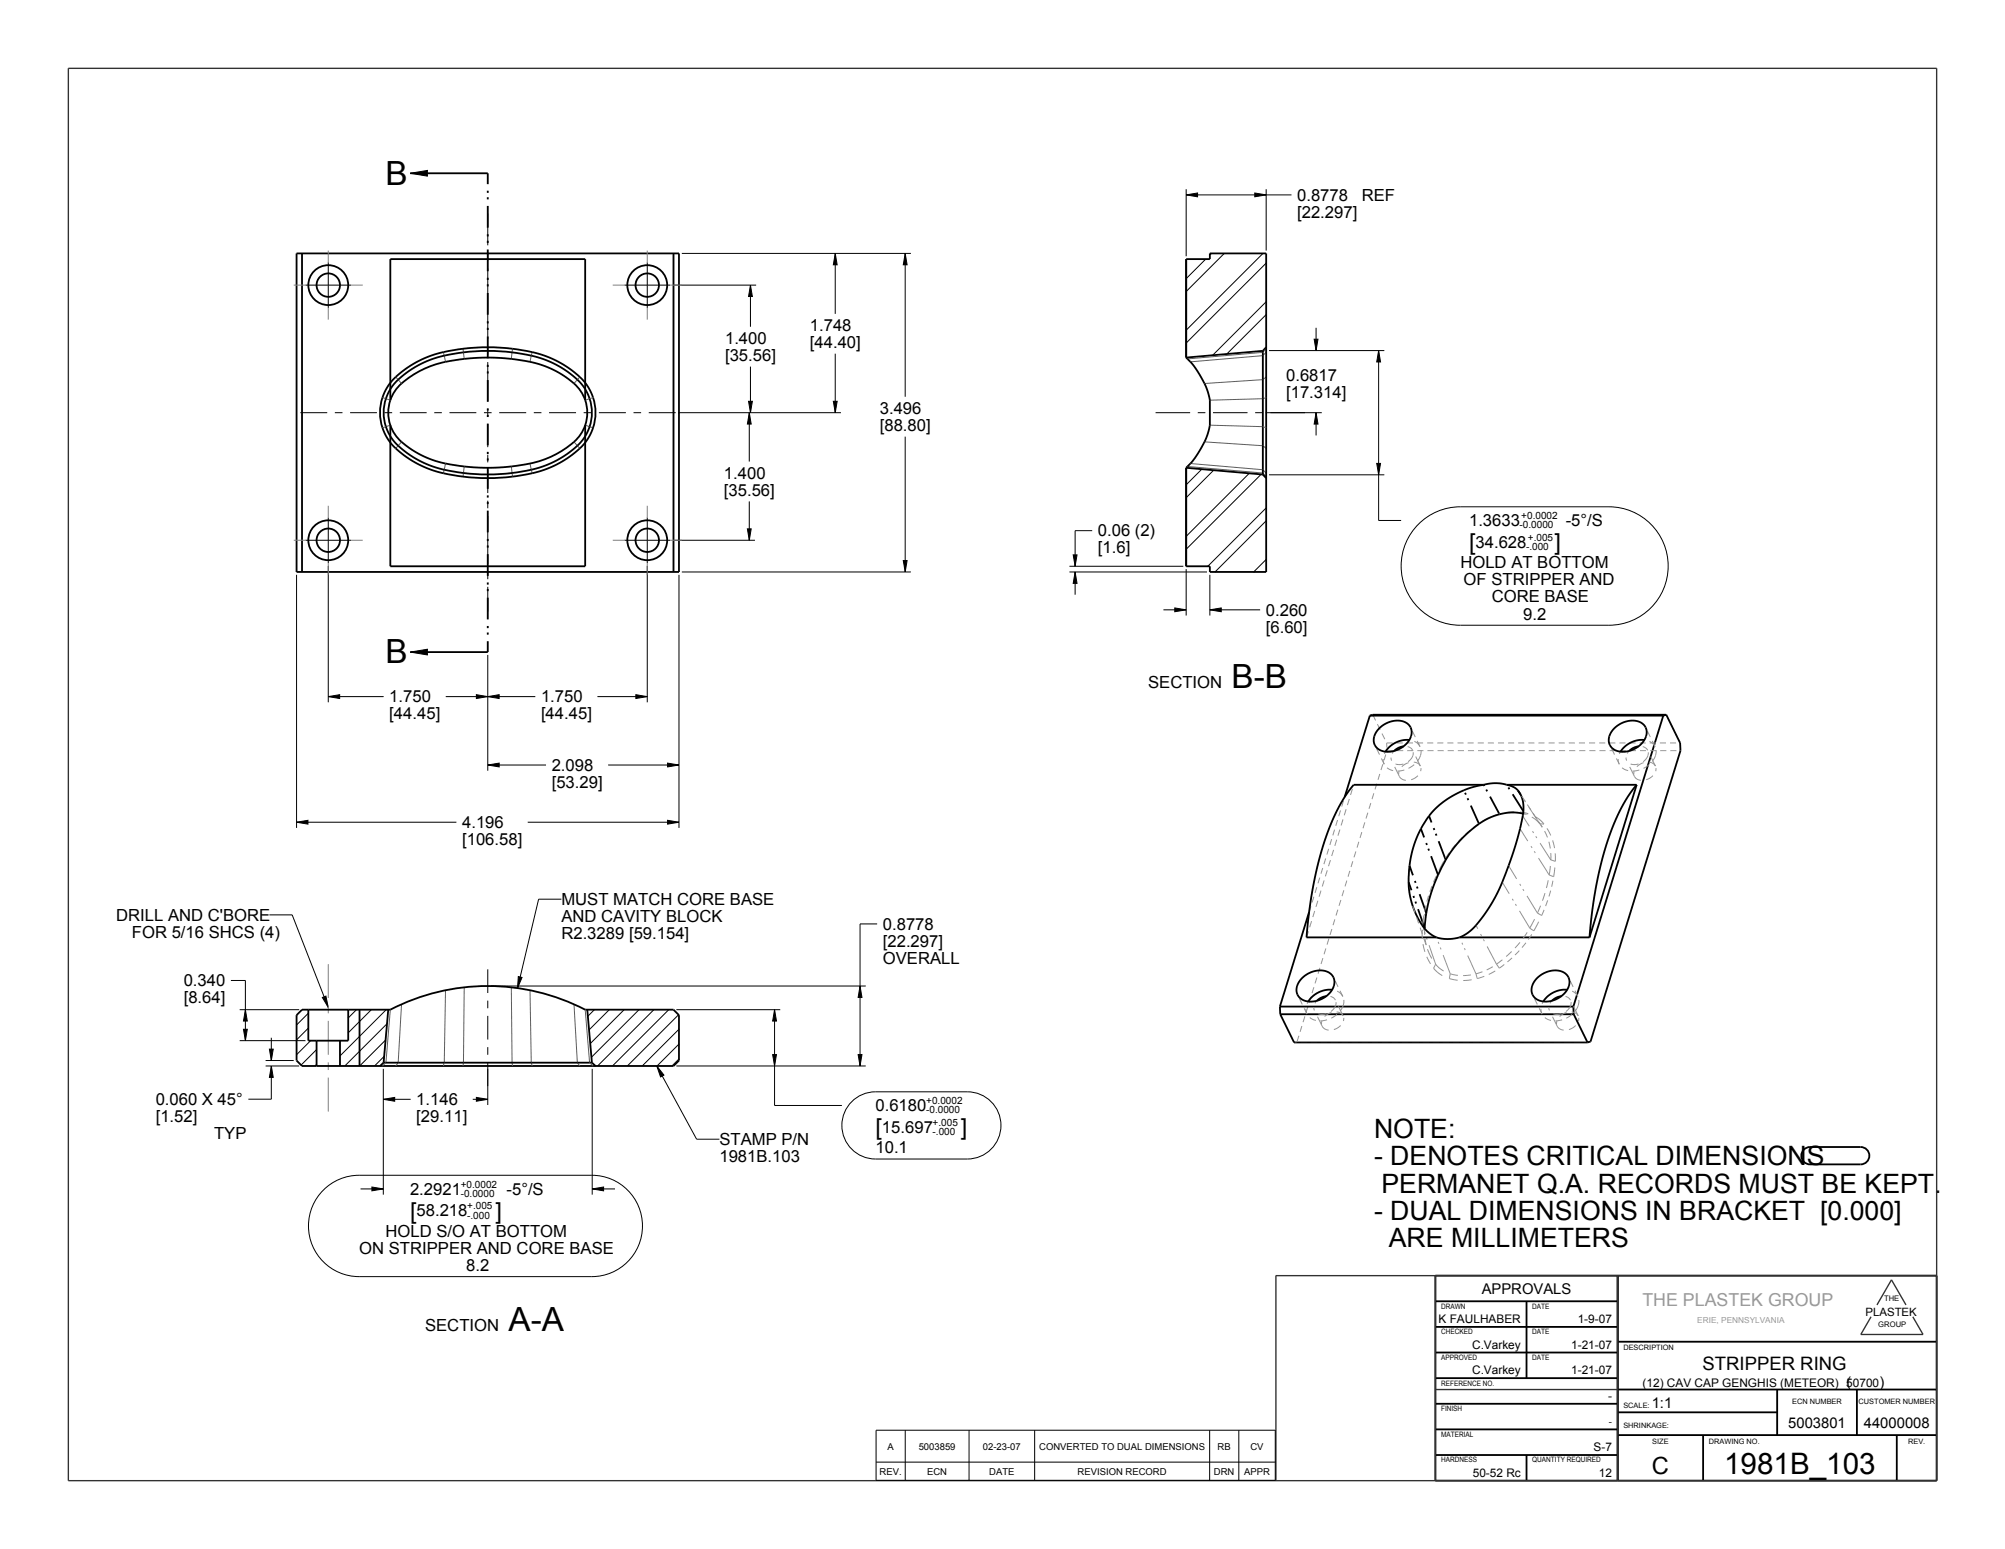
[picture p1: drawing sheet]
<svg xmlns="http://www.w3.org/2000/svg" width="559mm" height="432mm" viewBox="0 0 559 432" stroke-linecap="round" stroke-linejoin="round" font-family="sans-serif">
<g fill="#000">
<path d="M114.4 48.3l4.7-.8v1.6zM330.6 54.3l3.2-.5v1.1zM349.7 53.8l3.2 .5-3.2 .6zM209.2 79.5l.5 3.2h-1.1zM232.8 70.6l.5 3.2h-1zM252.3 70.6l.5 3.2h-1.1zM366.3 94.6h1l-.5 3.1zM384.2 97.7l.6 3.2h-1.1zM208.8 115l.6 3.2h-1.1zM208.6 111.9h1.1l-.5 3.1zM232.3 111.9h1l-.5 3.1zM366.8 115l.5 3.2h-1z"/>
<path d="M383.7 129.2h1.1l-.6 3.2zM208.3 147.4h1.1l-.6 3.2zM251.7 156.3h1.1l-.5 3.1zM299.6 159.4l.6 3.2h-1.1zM299.1 154.7h1.1l-.6 3.2zM327.4 169.5l3.2 .5-3.2 .5zM337.2 170l3.2-.5v1zM91.5 194.2l3.2-.5v1zM114.4 181.8l4.7-.8v1.6zM132.8 193.7l3.1 .5-3.1 .5zM135.9 194.2l3.2-.5v1zM177.2 193.7l3.2 .5-3.2 .5z"/>
<path d="M135.9 213.3l3.2-.6v1.1zM186.1 212.7l3.1 .6-3.1 .5zM82.7 229.2l3.1-.5v1zM186.1 228.7l3.1 .5-3.1 .5zM144.5 272.2l1 .3-1.3 2.9zM239.7 274.9l.5 3.1h-1zM67.9 286.9h1l-.5 3.2zM68.4 281.5l.5 3.1h-1zM75.6 297.2l.6 3.1h-1.1zM75.1 292.5h1.1l-.6 3.1zM89.8 278.1l1-.4 .7 3.1zM183.1 297.2l1.9 2.5-.9 .5z"/>
<path d="M215.9 281.5l.5 3.1h-1.1zM215.3 294h1.1l-.5 3.2zM239.2 294h1l-.5 3.2zM106.8 306.4l3.2-.5v1.1zM132.8 305.9l3.1 .5-3.1 .6zM103.7 330.9l3.1 .5-3.1 .6zM165.1 331.4l3.1-.5v1.1z"/>
</g>
<g fill="none" stroke="#000" stroke-width=".28">
<path d="M114.4 48.3l4.7-.8v1.6zM330.6 54.3l3.2-.5v1.1zM330.6 52.7v18.7M330.6 54.3h29.3M349.7 53.8l3.2 .5-3.2 .6zM352.9 52.7v17.1M187.5 79.5h23.2M190 70.6h63.9M209.2 79.5l.5 3.2h-1.1zM209.2 79.5v11.6M232.8 70.6l.5 3.2h-1zM232.8 70.6v16.9"/>
<path d="M252.3 70.6l.5 3.2h-1.1zM252.3 70.6v40M336 72.2l-5.4 5.5M337.6 70.6l-.4 .5M341.2 70.6l-10.6 10.7M352 70.6l-21.4 21.4M352.9 73.3l-22.3 22.3M232.8 98.6v16.4M352.9 84.1l-14.9 14.9M352.9 87.7l-11 11M353.7 97.7h32.1M366.3 94.6h1l-.5 3.1z"/>
<path d="M366.8 91.4v6.3M384.2 97.7l.6 3.2h-1.1zM384.2 97.7v47.4h6.3M189.1 115h45.3M208.6 111.9h1.1l-.5 3.1zM208.8 115l.6 3.2h-1.1zM208.8 115v13.7M209.2 102.2v12.8M232.3 111.9h1l-.5 3.1zM352.8 115h15.6M366.8 115l.5 3.2h-1zM366.8 115v6.4"/>
<path d="M208.8 139.8v10.8M252.3 121.7v37.7M335 130.8l-4.4 4.3M338.3 131.1l-7.7 7.6M348.2 131.9l-17.6 17.6M351.5 132.2l-20.9 20.9M353.7 132.4h32.1M383.7 129.2h1.1l-.6 3.2zM91.5 157.7v38.1M180.4 157.7v38.1M187.5 150.6h22.9M190 159.4h63.9"/>
<path d="M208.3 147.4h1.1l-.6 3.2zM251.7 156.3h1.1l-.5 3.1zM298.1 159.4h38.3M298.1 157.9h31.7M299.1 154.7h1.1l-.6 3.2zM299.6 159.4l.6 3.2h-1.1zM299.6 159.4v6.4M304.4 147.9h-4.8v10M330.6 158.6v13M352.9 141.6l-16.3 16.3M352.9 145.2l-14.3 14.2M352.9 156l-3.5 3.4"/>
<path d="M394.8 146.6a16.5 16.5 0 0 1 12.2-5.3h41.4a16.5 16.5 0 0 1 16.5 16.5 16.5 16.5 0 0 1-16.5 16.5h-41.4a16.5 16.5 0 0 1-15.1-9.9 16.5 16.5 0 0 1 2.9-17.8zM82.7 160.2v70.6M189.2 160.2v70.6M324.2 170h6.4M327.4 169.5l3.2 .5-3.2 .5zM337.2 170l3.2-.5v1zM337.2 160.2v11.4M337.2 170h14M91.5 194.2l3.2-.5v1zM91.5 194.2h15.4M114.4 181.8l4.7-.8v1.6zM124.2 194.2h25"/>
<path d="M132.8 193.7l3.1 .5-3.1 .5zM135.9 194.2l3.2-.5v1zM135.9 182.6v32.2M166.5 194.2h13.9M177.2 193.7l3.2 .5-3.2 .5zM135.9 213.3l3.2-.6v1.1zM135.9 213.3h16.3M169.5 213.3h19.7M186.1 212.7l3.1 .6-3.1 .5zM82.7 229.2l3.1-.5v1zM82.7 229.2h44.5M147.1 229.2h42.1"/>
<path d="M186.1 228.7l3.1 .5-3.1 .5zM75.1 255h6.3l10.1 25.8M156.5 250.7h-6.4l-5.9 24.7M244.5 257.6h-4.8v39.6M64.4 273.3h4v16.8M89.8 278.1l1-.4 .7 3.1zM136.7 274.9h104.6M144.5 272.2l1 .3-1.3 2.9zM239.7 274.9l.5 3.1h-1zM66.8 290.1h18.3M66.8 281.5h16.6M67.9 286.9h1l-.5 3.2z"/>
<path d="M68.4 281.5l.5 3.1h-1zM74 297.2h9.4M74 295.6h7.9M75.1 292.5h1.1l-.6 3.1zM75.6 297.2l.6 3.1h-1.1zM75.6 289.3v6.3M75.6 297.2v9.2h-6.4M85.9 282.4l-3.2 3.3M85.9 286.6l-3.2 3.3M86.6 290.1l-3.9 3.9M88.2 292.6l-4.3 4.3M88.2 296.7l-.4 .5"/>
<path d="M94.9 290.1l-.1 .1M99.4 281.5l-2.4 2.3M103.5 281.5l-6.5 6.4M106.8 298v35M107.1 294.5l-2.7 2.7M107.5 289.9l-7.3 7.3M107.6 281.5l-12.8 12.8M107.9 285.4l-11.8 11.8M135.9 298v10M165.1 298v35M165.7 281.5l-1.9 1.8M169.8 281.5l-5.6 5.6"/>
<path d="M174 281.5l-9.5 9.4M178.1 281.5l-13.3 13.2M182.2 281.5l-15.7 15.7M183.1 297.2l1.9 2.5-.9 .5zM183.1 297.2l11 20.4h6.4M186.4 281.5l-15.7 15.7M188.5 297.2h52.8M188.5 281.5h29M189.1 282.9l-14.3 14.3M189.2 286.9l-10.2 10.3M189.2 291.1l-6.1 6.1M189.2 295.2l-1.9 2"/>
<path d="M215.3 294h1.1l-.5 3.2zM215.9 281.5l.5 3.1h-1.1zM215.9 281.5v26.7h18.7M239.2 294h1l-.5 3.2zM106.8 306.4l3.2-.5v1.1zM106.8 306.4h7.6M131.8 306.4h4.1M132.8 305.9l3.1 .5-3.1 .6zM237 307.5a9.3 9.3 0 0 1 7-3.1h25.6a9.4 9.4 0 0 1 9.4 9.3 9.4 9.4 0 0 1-9.4 9.4h-25.6a9.4 9.4 0 0 1-8.5-5.5 9.4 9.4 0 0 1 1.5-10.1zM90.6 331.3a14.1 14.1 0 0 1 9.5-3.7h64.8a14.1 14.1 0 0 1 14.2 14.1 14.1 14.1 0 0 1-14.2 14.2h-64.8a14.1 14.1 0 0 1-13.2-9.1 14.1 14.1 0 0 1 3.7-15.5zM100.5 331.4h6.3M103.7 330.9l3.1 .5-3.1 .6z"/>
<path d="M165.1 331.4l3.1-.5v1.1zM165.1 331.4h6.3M244.2 398.7h111.2v14h-111.2zM252.3 398.7v14M270.1 398.7v14M288.4 398.7v14M337.1 398.7v14M345.3 398.7v14M244.2 407.6h111.2"/>
</g>
<g fill="none" stroke="#000" stroke-width=".51">
<path d="M114.4 48.3h21.5v3M135.9 53.2v.6M135.9 55v.6M135.9 57.4v6.1M82.7 70.6h106.5v88.8h-106.5zM84.2 70.6v88.8M135.9 65.3v.6M135.9 67.1v.6M135.9 69.5v6.1M135.9 77.4v.6M135.9 79.2v.7M187.7 70.6v88.8"/>
<path d="M123.8 99.1a24.5 24.5 0 0 0-15.1 9.6 12.5 12.5 0 0 0 2.2 15.5 27.7 27.7 0 0 0 12.9 6.7M123.8 99.1h.1M123.8 99.1a55.9 55.9 0 0 1 24.3 0M135.9 81.7v6M135.9 89.6v.6M135.9 91.4v.6M135.9 93.8v6.1M148.1 99.1h.1M148.1 99.1a24.5 24.5 0 0 1 15.2 9.7 12.5 12.5 0 0 1-2 15.1 27.6 27.6 0 0 1-13.2 7M330.6 99.7l2.2 2.3 2 3.3 1.6 3.1 .8 3.1v7l-.7 2.9-.9 1.9-1.9 3.3-1.4 2-1.7 1.8M330.6 99.7v-27.5h6.6v-1.6h15.7v88.8h-15.7v-1.5h-6.6v-27.5M352 97.8v1.3"/>
<path d="M352 99.1v31.8M352 99.1h.1M352 97.8l-21.4 1.9M352.9 96.8l-.9 1M108.8 111.6a10.8 10.8 0 0 0 0 6.9M108.8 118.5h.1M108.8 111.6h.1M108.8 118.5v39.4h54.3v-39.4M108.8 111.5v-39.3h54.3v39.3M108.8 111.5a13.6 13.6 0 0 1 6.8-7.3 37.6 37.6 0 0 1 16.7-4.4 49.3 49.3 0 0 1 21.1 2.9 21.1 21.1 0 0 1 8.8 6.9l.9 1.9M108.8 118.5a15.7 15.7 0 0 0 7.4 7.7 35 35 0 0 0 16.1 4.1 53.3 53.3 0 0 0 19.8-2.4 19.5 19.5 0 0 0 10.4-8.1l.6-1.3M109.8 105.5a30.5 30.5 0 0 1 19.2-8.3 48.7 48.7 0 0 1 25.6 3.2 20.7 20.7 0 0 1 9.7 8.2 14 14 0 0 1-5.3 18.5 32.5 32.5 0 0 1-17.3 5.9 47.2 47.2 0 0 1-24.9-3.5 20 20 0 0 1-9.3-8.1 13.5 13.5 0 0 1 2.3-15.9z"/>
<path d="M135.9 101.7v.6M135.9 103.5v.6M135.9 105.9v6.1M135.9 113.8v.6M135.9 115.6v.7M135.9 118.1v6M163.1 111.5h.1M163.1 111.6a10.8 10.8 0 0 1 0 6.9M163.1 118.5h.1M123.8 130.9h.1M123.8 130.9a55.9 55.9 0 0 0 24.3 0M135.9 126v.6"/>
<path d="M135.9 127.8v.6M135.9 130.2v6.1M135.9 138.1v.6M135.9 139.9v.6M148.1 130.9h.1M330.6 130.4l21.4 1.9M352 130.9v1.4M352 130.9h.1M352 132.3l.9 1M135.9 142.3v6.1M135.9 150.2v.6M135.9 152v.7"/>
<path d="M135.9 154.5v6M135.9 178.7v3.1h-21.5M135.9 162.4v.6M135.9 164.2v.6M135.9 166.6v6.1M135.9 174.5v.6M135.9 176.3v.6M381.8 199.5l-7 22.7M381.8 199.5h81.8M463.6 199.5l-25.1 81.1M464.4 199.2h-81.8l-.8 .3M464.4 199.2l-.8 .3"/>
<path d="M464.4 199.2l3.9 7.9 .1 2.2-25.1 81-.8 .3M413.5 218.8l-1.1 .2a23.8 23.8 0 0 0-19 19.2 24.4 24.4 0 0 0 1.8 17.8l2.3 3.3 1.3 1.1 1.5 .9M413.5 218.8h-36.2a48.4 48.4 0 0 0-9 18.5l-2.5 10.6-1 6.6-.7 6.8h36.2M419.9 218.8h.1M419.9 218.8l-3-.5-3.4 .5M419.9 218.8l2.4 .9 1.4 1.7 .8 2.6-.1 3.3-1.6 6.9-2.8 8.4-2.7 6.3-2.9 5.1a19 19 0 0 1-6.1 6.6l-1.5 .7M419.9 218.8h36.2M456.1 218.8a48.4 48.4 0 0 0-9 18.5l-2.4 10.6-1 6.6-.7 6.8M456.1 218.8l-13.1 42.5M424.5 226.8l-2.6-.3-2.9 .2-2.9 .9-2.6 1.2a37 37 0 0 0-15.7 24.4l-.7 5.7M364.9 254.3l-8.2 26.3M400.3 261.3h.1"/>
<path d="M400.4 261.3l3 .5 3.4-.5M406.8 261.3h.1M406.8 261.3h36.2M84.2 281.5h1.7v8.6h2.3v7.1h-4l-1.5-1.6v-12.6zM97 281.5h11.8a59.2 59.2 0 0 1 54.3 0h24.6l1.5 1.5v12.6l-1.5 1.6h-92.9v-7.1h2.2zM100.2 281.5v15.7M106.9 296.2l-1 1M106.9 296.2h16.9M108.2 281.5l-1.3 14.7M123.8 296.2h.1M123.8 296.2h24.3M148.1 296.2h.1"/>
<path d="M148.1 296.2h16.9M163.7 281.5l1.3 14.7M165 296.2l1 1M356.7 280.6l.1 2.1M356.7 280.6h81.8M356.8 282.7l3.9 7.9h81.8M356.8 282.7h81.8M438.5 280.6l.1 2.1M438.6 282.7l3.9 7.9M502.6 320.6a2.41 2.41 0 0 1 1.9-.9h14.1a2.42 2.42 0 0 1 2.4 2.5 2.42 2.42 0 0 1-2.4 2.4h-14.1a2.42 2.42 0 0 1-2.2-1.4 2.42 2.42 0 0 1 .3-2.6zM400 355.6h139.8v57.1h-139.8zM450.8 355.6v57.1"/>
<path d="M400 377h50.8M400 369.9h50.8M400 362.7h50.8M425.4 362.7v21.5M450.8 374h89M400 398.5h50.8M400 391.3h50.8M400 384.2h50.8M450.8 393.7h44.5M450.8 387.3h89M495.3 387.3v12.7M517.5 387.3v12.7"/>
<path d="M400 405.6h50.8M425.4 405.6v7.1M450.8 400h89M474.7 400v12.7M528.6 400v12.7"/>
</g>
<path d="M19 19.1h520.8v393.6h-520.8zM355.6 355.6h184.1M355.6 355.6v57.1M400 355.6v57.1M450.8 355.6v57.1M521.5 367.1l-2.9 4.9h17.4l-2.9-4.9M523.1 363.8l4.1-7 4 7M400 387.4h50.8" fill="none" stroke="#313131" stroke-width=".38"/>
<g fill="none" stroke="#5d5d5d" stroke-width=".28">
<path d="M123.6 98.2l.6 2.7M129 97.2l.4 2.9M142.8 97.2l-.3 2.9M148.3 98.2l-.6 2.7M352.9 98.2l-.9 .9-20.2 1.8M352.9 97.2l-.9 1-21 1.9M106.6 110.8l2.2 .8M108.8 118.5l-2.2 .8M110.3 105.1l1.6 1.8M161.6 105.1l-1.6 1.8M163.1 118.5l2.2 .8M165.3 110.8l-2.2 .8"/>
<path d="M337.2 118.5l14.8 .4 .9 .4M352.9 110.8l-.9 .3-14.8 .5M352.9 105.1l-.9 .7-16.3 1.1M111.9 123.2l-1.6 1.8M124.2 129.2l-.6 2.7M129.4 130l-.4 2.9M142.5 130l.3 2.9M147.7 129.2l.6 2.7M160 123.2l1.6 1.8M331 130l21 1.9 .9 1M331.8 129.2l20.2 1.7 .9 1M335.7 123.2l16.3 1 .9 .8"/>
<path d="M111.9 280l-.9 16.2-.7 1M124.2 276l-.4 20.2-.2 1M129.4 275.2l-.4 22M142.5 275.2l.3 22M147.7 276l.4 20.2 .2 1M160 280l.9 16.2 .7 1M108.8 281.5l-1.2 14.7-1 1M163.1 281.5l1.2 14.7 1 1"/>
</g>
<g fill="none" stroke="#939393" stroke-width=".28">
<path d="M382.6 199.2l.8 1.6M376.9 219.9l-.5 1.7M383.7 218.4l-.5 1.7M383.9 201.9l.8 1.5M384.6 215.7l-.5 1.7M385.2 204.5l.8 1.6M385.4 213l-.5 1.7M386.2 210.3l-.5 1.7M386.6 209.3h1.7M388.2 207.1h-1.7v1.3M389.3 207.1h1.7M389.4 209.3h1.7"/>
<path d="M392.1 207.1h1.7M392.2 209.3h1.7M394.9 207.1h1.7M395 209.3h1.7M397.7 207.1h1.7M397.8 209.3h1.7M400.6 207.1h1.7M400.7 209.3h1.7M403.4 207.1h1.7M403.5 209.3h1.7M406.2 207.1h1.7M406.3 209.3h1.7"/>
<path d="M409 207.1h1.7M409.1 209.3h1.7M411.8 207.1h1.7M411.9 209.3h1.7M414.7 207.1h1.7M414.8 209.3h1.7M417.5 207.1h1.7M417.6 209.3h1.7M420.3 207.1h1.7M420.4 209.3h1.7M423.1 207.1h1.7M423.2 209.3h1.7"/>
<path d="M426 207.1h1.6M426 209.3h1.7M428.8 207.1h1.7M428.9 209.3h1.7M431.6 207.1h1.7M431.7 209.3h1.7M434.4 207.1h1.7M434.5 209.3h1.7M437.2 207.1h1.7M437.3 209.3h1.7M440.1 207.1h1.6M440.1 209.3h1.7"/>
<path d="M442.9 207.1h1.7M443 209.3h1.7M445.7 207.1h1.7M445.8 209.3h1.7M448.5 207.1h1.7M448.6 209.3h1.7M451.3 207.1h1.7M451.4 209.3h1.7M454.2 207.1h1.6M454.2 209.3h1.7M457 207.1h1.7M457.1 209.3h1.7"/>
<path d="M459.8 207.1h1.7M459.9 209.3h1.7M462.6 207.1h1.7M462.7 209.3h1.7M465.4 207.1h1.7M465.5 209.3h1.7M369.5 239.3l-.5 1.6M370.3 236.6l-.5 1.6M370.8 239.8l-.5 1.7M371.1 233.9l-.5 1.6M371.7 236.9l-.6 1.7M372 231.3l-.5 1.6"/>
<path d="M372.5 234.1l-.5 1.7M372.8 228.6l-.5 1.6M373.4 231.3l-.5 1.7M373.6 225.9l-.5 1.6M374.3 228.4l-.5 1.7M374.4 223.2l-.5 1.6M374.8 222.2h.1M375.2 225.6l-.6 1.7M376.1 222.7l-.6 1.7M377.9 237.4l-.5 1.6M378.7 234.7l-.5 1.6M379.5 232l-.5 1.6"/>
<path d="M380.4 229.3l-.5 1.6M381.2 226.6l-.5 1.6M382.1 223.8l-.6 1.7M382.9 221.1l-.5 1.7M403.9 237.7l-.9 1.4M403.9 237.7h.1M405.7 235.5l-1.1 1.3M407.6 233.4l-1.2 1.2M409.7 231.5l-1.3 1.1M412 229.7l-1.4 1M412 229.7h.1M414.9 228l-1.8 .9"/>
<path d="M414.9 228h.1M416.2 227.4h.1M418.1 226.8l-1.9 .6M422 226.3l-2.3 .2M423.6 226.3l2.3 .5M424.7 226.9l.4 .1M425.1 227h.1M426.9 227.8l1.3 .9 1 1M427.9 227.6l1.4 1 1 1.1M429.4 230l.4 .6M429.8 230.6h.1M430.5 231.7l.8 1.7"/>
<path d="M431.2 230.9l1 2M431.7 234.6h.1M431.7 234.6l.4 1.9M432.2 237.8v1.9M432.2 239.7h.1M432.7 234.3l.6 2.1M433.4 237.9l.1 2.2M364.7 259.6l-.6 1.7M365.3 252.7l-.4 1.6M365.5 256.8l-.5 1.7M366.2 250l-.5 1.6M366.4 253.9l-.5 1.7"/>
<path d="M367 247.3l-.5 1.6M367.3 251.1l-.5 1.7M367.8 244.6l-.5 1.6M368.2 248.3l-.6 1.7M368.7 242l-.5 1.6M369 245.4l-.5 1.7M369.9 242.6l-.5 1.7M371.2 259l-.5 1.6M372 256.3l-.5 1.6M372.9 253.6l-.5 1.6M373.7 250.9l-.5 1.6M374.5 248.2l-.5 1.6"/>
<path d="M375.4 245.5l-.5 1.6M376.2 242.8l-.5 1.6M377 240.1l-.5 1.6M396.4 259.5v2.2M396.8 255.2l-.3 2.6M397.1 258.9v1.7M397.4 252.4l-.4 1.7M398.2 249.7l-.5 1.6M398.5 248.6h.1M399.1 247l-.6 1.6M400.2 244.4l-.7 1.6M402.4 240.1l-1.4 2.6"/>
<path d="M425.6 259.9l-1.1 1.7M426.4 258.7h.1M427.5 259.5h.1M427.7 256.2l-1.3 2.5M428.8 256.9l-1.3 2.6M429.4 252.5l-.9 2M429.4 252.5h.1M430.3 253.6l-.6 1.6M430.6 249l-.7 2.1M431.3 251l-.5 1.6M431.3 251h.1M431.5 245.4l-.5 2.1"/>
<path d="M432.1 241.4l-.3 2.5M432.2 248.3l-.5 1.6M432.8 245.5l-.4 1.7M432.8 245.5h.1M433.3 241.8l-.3 2.6M365.3 277.9l-.5 1.6M366.2 275.2l-.5 1.6M367 272.5l-.5 1.6M367.8 269.8l-.5 1.6M368.7 267.1l-.5 1.6M369.5 264.4l-.5 1.6M370.4 261.7l-.5 1.6"/>
<path d="M396.6 263.2l.5 2.1M397.1 265.3h.1M397.2 261.8h.1M397.2 261.8l.3 1.7M397.7 266.7l1 2M397.8 264.6l1.2 2.6M399.5 269.9l1.1 1.1 1.4 1M400.1 268.8l1 1 1.3 .9M403.9 272.8l2.3 .5M404.2 271.5h.1M404.2 271.5l2.1 .4M408.5 271.9l-.7 .1"/>
<path d="M408.5 271.9h.1M409.9 271.8l-1.4 .1M410.2 273.1l-2.4 .2M411.7 272.8h.1M413.2 270.9l-1.8 .6M413.7 272.2l-2 .6M413.7 272.2h.1M414.3 270.4h.1M414.9 271.6h.1M416 269.5l-1.7 .9M416.7 270.7l-1.8 .9M417.1 268.8h.1"/>
<path d="M417.9 269.9h.1M418.7 267.5l-1.6 1.3M419.3 268.9l-1.4 1M421.3 265.2l-1.5 1.4M421.4 267l-1.3 1.1M423.4 265l-1.2 1.2M423.6 262.7l-1.3 1.6M425.3 262.8l-1.1 1.3M426.9 260.5l-.9 1.4M362 288.7l-.5 1.6-.5 .2M362.6 290.3h1.7M362.8 286l-.5 1.6"/>
<path d="M363.7 283.3l-.5 1.6M364.5 280.6l-.5 1.6M365.4 290.3h1.7M368.3 290.3h1.7M371.1 290.3h1.7M373.9 290.3h1.7M376.7 290.3h1.7M379.5 290.3h1.7M382.4 290.3h1.7M385.2 290.3h1.7M388 290.3h1.7M390.8 290.3h1.7"/>
<path d="M393.7 290.3h1.6M396.5 290.3h1.7M399.3 290.3h1.7M402.1 290.3h1.7M404.9 290.3h1.7M407.8 290.3h1.6M410.6 290.3h1.7M413.4 290.3h1.7M416.2 290.3h1.7M419 290.3h1.7M421.9 290.3h1.6M424.7 290.3h1.7"/>
<path d="M427.5 290.3h1.7M430.3 290.3h1.7M433.1 290.3h1.7M436 290.3h1.6M438.8 290.3h1.7M441.6 290.3h1.7"/>
</g>
<path d="M402.9 239.7l-4.6-12.2M412.2 229.7l-4.2-9.4M417.9 227l-4.4-8.2M423.8 221.5l-.8-1.2M424.6 226.1l-4.7-7.3M397.1 258.7l-4.5-12.8M397.5 254.5l-4.7-13.2M400.8 243.9l-4.8-12.9" fill="none" stroke="#000" stroke-width=".51" stroke-dasharray="5.6 1.7 .6 1.1 .6 1.7" stroke-linecap="butt"/>
<g fill="none" stroke="#939393" stroke-width=".28" stroke-dasharray="5.6 1.7 .6 1.1 .6 1.7" stroke-linecap="butt">
<path d="M412 229.7h.2M418.1 226.8l-.2 .2M425.1 227l-.5-.9M425.9 226.8l-.8 .2M429.2 229.7l-5.4-8.2M430.3 229.7h-1.1M432.2 239.7l-7.8-12.2M396.4 259.5l.7-.8M396.8 255.2l.7-.7M400.2 244.4l.6-.5M402.4 240.1l.5-.4M426.4 258.7l-7.7-12.8"/>
<path d="M427.5 259.5l-1.2-.8M428.5 254.5l-8-13.2M429.7 255.2l-1.2-.7M431.8 243.9l-8.2-12.9M433 244.4l-1.2-.5M433.5 240.1l-1.3-.4M399.5 269.9l.6-1.1M400.1 268.8l-3.7-10.9M403.9 272.8l.3-1.3M404.2 271.5l-3.8-10.2M411.4 271.5l-4.6-10.2M411.7 272.8l-.3-1.3"/>
<path d="M417.1 268.8l-5.7-10.9M417.9 269.9l-.8-1.1"/>
</g>
<!-- layer: 05___PRT_ALL_AXES -->
<g fill="none" stroke="#000" stroke-width=".28">
<path d="M135.9 59.5v8.9M85.1 79.5h12.7M91.5 73.1v12.7M135.9 70.5v2.1M135.9 74.8v19.8M174 79.5h12.7M180.4 73.1v12.7M135.9 96.7v2.1M83.7 115h7.5M93.3 115h2.1M97.6 115h7.5M107.2 115h2.1"/>
<path d="M111.4 115h7.5M121 115h2.2M125.3 115h7.5M134.9 115h2.1M135.9 100.9v11M135.9 114v2.1M135.9 118.2v6.4M139.1 115h7.5M148.8 115h2.1M153 115h7.5M162.7 115h2.1M166.9 115h7.5"/>
<path d="M176.6 115h2.1M180.8 115h7.5M322.1 115h9.6M333.8 115h2.1M338.1 115h9.6M349.8 115h2.1M354.1 115h9.6M135.9 126.8v2.1M135.9 131v6.4M135.9 139.6v2.1M85.1 150.6h12.7M91.5 144.2v12.8"/>
<path d="M135.9 143.8v13.4M135.9 159.3v2.2M174 150.6h12.7M180.4 144.2v12.8M135.9 163.6v7M135.9 270.2v6.6M135.9 278.9v2.2M135.9 283.2v6.6M135.9 291.9v2.1M135.9 296.2v6.6"/>
</g>
<g fill="none" stroke="#7f7f7f" stroke-width=".28">
<path d="M81.9 79.5h3.2M91.5 69.9v3.2M97.8 79.5h3.3M170.8 79.5h3.2M180.4 69.9v3.2M186.7 79.5h3.3M91.5 85.8v3.3M180.4 85.8v3.3M81.9 150.6h3.2M91.5 141v3.2M91.5 157v3.2M97.8 150.6h3.3"/>
<path d="M170.8 150.6h3.2M180.4 141v3.2M180.4 157v3.2M186.7 150.6h3.3M91.5 268.8v9.4M91.5 280.3v2.2M91.5 284.6v9.4M91.5 296.2v2.1M91.5 300.4v9.5"/>
</g>
<g fill="none" stroke="#000" stroke-width=".51">
<path d="M330.6 72.2v27.5M330.6 130.4v27.5M384.4 203.1l1.1-1 1.3-.7a4.7 4.7 0 0 1 6.4 1.6l.2 1.1-.1 1.1a6.7 6.7 0 0 1-9.2 3.6l-.9-1.1-.3-1.5 .4-1.7zM391.1 208.1l-1.4 .4-1.2 .8M392.8 206.3l-1.9 .1-1.9 .6-1.6 1.1-1.3 1.4M449.9 203.1l1.1-1 1.4-.7a4.7 4.7 0 0 1 6.3 1.6l.2 1.1-.1 1.1a6.7 6.7 0 0 1-9.2 3.6l-.9-1.1-.3-1.5 .4-1.7zM456.7 208.1l-1.5 .4-1.1 .8M458.3 206.3l-1.9 .1-1.9 .6-1.6 1.1-1.3 1.4M362.9 272.7l1.1-.9 1.3-.7a4.7 4.7 0 0 1 6.4 1.6l.2 1-.2 1.2a6.7 6.7 0 0 1-9.1 3.5l-1-1.1-.3-1.5 .5-1.6zM369.6 277.7l-1.4 .4-1.2 .9M371.3 275.9l-1.9 .1-1.9 .6-1.7 1.1-1.2 1.5M428.4 272.7l1.1-.9 1.3-.7a4.7 4.7 0 0 1 6.4 1.6l.2 1-.2 1.2a6.7 6.7 0 0 1-9.1 3.5l-1-1.1-.3-1.5 .5-1.6z"/>
<path d="M435.1 277.7l-1.4 .4-1.2 .9M436.8 275.9l-1.9 .1-1.9 .6-1.7 1.1-1.2 1.5M85.9 281.5h11.1M88.2 290.1h6.6M88.2 297.2h6.6"/>
<circle cx="91.5" cy="79.5" r="5.6"/>
<circle cx="91.5" cy="79.5" r="3.3"/>
<circle cx="180.4" cy="79.5" r="5.6"/>
<circle cx="180.4" cy="79.5" r="3.3"/>
<circle cx="91.5" cy="150.6" r="5.6"/>
<circle cx="91.5" cy="150.6" r="3.3"/>
<circle cx="180.4" cy="150.6" r="5.6"/>
<circle cx="180.4" cy="150.6" r="3.3"/>
</g>
<g fill="none" stroke="#939393" stroke-width=".28">
<path d="M383.7 208.7l.8 1.7M385 211.4l.8 1.6-.1-.2M385.5 211.6v.3M385.5 211.6h.1M385.5 211.9h.1M385.5 211.9l.1 .6M385.6 212.5h.1M385.6 212.5l.1 .3M385.7 212.8h.1M386.1 209.5l-.3 .7M386.1 209.5h.1M386.6 214h.1"/>
<path d="M386.6 214l1.7 .8M387.7 211.2l.1 .8M387.8 210.6h.1M388.5 209.3l-.5 .7M388.7 213.8l1.5 2.9 .7 .6 .9 .2M388.9 213h.1M389 213l.9 .1M389.9 213.1h.1M389.9 215l-.1 .9M389.9 215h.1M390.9 213l-1 .1M390.9 213h.1"/>
<path d="M391.1 213h-.2M391.4 214.6l-1.9 .3M391.4 213.2l-.7 .5M391.4 213.2h.1M391.8 217.5h.1M391.8 212.9l-.4 .3M391.8 212.9h.1M392.3 208.1h.1M392.4 208.1l.8 .4 .5 .7M392.5 212.3h.1M392.6 212.6l-.8 .3M392.8 206.3h.1"/>
<path d="M393.1 211.8l-.6 .5M393.1 211.7v.1M393.5 217.3l-.2 .1M393.6 217.3h-.1M393.7 203.8l.7 1.7M393.7 209.2h.1M393.9 209.7l-.2 1-.6 1M394 217.1l-.4 .2M394 217.1h.1M394 212.4l1.1 .4 .8 .7M394.1 213.2l-1.6 1M394.2 206.7h.1"/>
<path d="M394.5 216.8l-.5 .3M394.5 216.8h.1M394.6 210.9l1.3 2.6M395 206.5l.8 1.6-.7-.8-.9-.6M395.2 216.2l-.7 .6M395.9 213.5h.1M395.9 210.6l-.9 1.6M395.9 210.6h.1M396 210.3l-.1 .3M396 210.2v.1M396 214.1l-.1 .9M396 209.9v.3"/>
<path d="M396 209.9h.1M396 209.1l.1 .2M396.1 209.3h.1M396.1 209.3l-.1 .6M449.2 208.7l.8 1.7M450.5 211.4l.8 1.6-.2-.5M451 211.6v.3M451 211.6h.1M451 211.9h.1M451 211.9l.1 .6M451.1 212.5h.1M451.2 210.6h.1"/>
<path d="M451.6 209.5l-.3 .7M451.6 209.5h.1M452.1 214l1.7 .8M453.2 211.2l.2 .8M453.3 210.6h.1M454.1 209.3l-.6 .7M454.2 213.8l1.5 2.9 .7 .6 .9 .2M454.5 213h.1M455.1 214.9h-.1M455.4 215l-.1 .9M456.6 213l-1.2 .1-.9-.1M456.9 214.6l-1.8 .3"/>
<path d="M456.9 213.2l-.7 .5M456.9 213.2h.1M457.8 208.1h.1M457.9 208.1l.3 .2M458 212.3h.1M458.1 212.6l-1.2 .6M458.2 208.3h.1M458.3 208.3l.8 .7M458.6 211.8l-.6 .5M458.6 211.7v.1M459 217.3l-.2 .1M459.1 217.3h-.1"/>
<path d="M459.1 209l.1 .1M459.2 203.8l.8 1.7M459.2 209.1v.1M459.4 209.7l-.1 1-.7 1M459.5 217.1l-.4 .2M459.5 217.1h.1M459.6 212.4h.1M459.6 213.2l-1.5 1M459.7 206.7h.1M459.7 206.7l.9 .6 .7 .8M460 216.8l-.5 .3M460 216.8h.1"/>
<path d="M460.1 210.9l1.3 2.6-.8-.7-1-.4M460.5 206.5l.8 1.6M460.7 216.2l-.7 .6M461.3 208.1h.1M461.4 210.6l-.9 1.6M461.4 210.6h.1M461.5 210.3l-.1 .3M461.5 210.2v.1M461.5 214.1l-.1 .9M461.5 209.9v.3M461.5 209.9h.1M461.6 209.1v.2"/>
<path d="M461.6 209.3h.1M461.6 209.3l-.1 .6M362.2 278.4l.8 1.6M364.6 279.2l-.3 .6M364.6 279.2h.1M366.5 279.7h.1M367 279l-.5 .7M369.6 277.7h.1M370.8 277.8l.9 .4 .5 .6M372.1 273.5l.8 1.6M372.4 279.4l-.4 1.4-1.1 1.2M372.7 276.3h.1"/>
<path d="M373.5 276.2l.7 1.6-.6-.9-.9-.6M374.5 279.9l-.1 .3M374.5 279.9h.1M374.5 278.7v.1M374.5 278.8v.4M374.5 279.3v.6M374.5 279.2v.1M427.7 278.4l.8 1.6M430.1 279.2l-.3 .6M430.1 279.2h.1M432 279.7h.1M432.5 279l-.5 .7"/>
<path d="M436.3 277.8l.9 .4 .5 .6M437.6 273.5l.8 1.6M437.9 279.4l-.4 1.4-1 1.2M438.2 276.3h.1M439 276.2l.8 1.6-.7-.9-.9-.6M440 279.9l-.1 .3M440 279.9h.1M440 278.7l.1 .5M440.1 279.3l-.1 .6M440.1 279.2v.1M363.5 281.1l.8 1.6M364 281.2v.6"/>
<path d="M364 281.2h.1M364 281.8h.1M364 281.8l.1 .3M364.1 282.1h.1M364.1 282.1l.2 .6M364.3 282.7h.1M365 283.7l1.7 .8M366.2 280.8l.1 .9M366.3 280.2h.1M367.2 283.4l1.3 2.7M367.4 282.6h.1M367.4 282.6l1 .2"/>
<path d="M368 284.6h.1M368.3 285.4v.1M368.4 282.8h.1M368.4 284.6l-.1 .8M368.5 286.1l.7 .7 1.1 .4M368.5 286.1h.1M369.6 282.6l-1.2 .2M369.9 284.3l-1.9 .3M369.9 282.8l-.7 .6M369.9 282.8h.1M370.3 282.5l-.4 .3M370.3 282.5h.1"/>
<path d="M370.8 282.3l-.5 .2M370.8 282.3h.1M370.9 282h.1M371.1 282.2l-.3 .1M372 286.9l-.2 .1M372 286.9h.1M372.5 286.7l-.5 .2M372.5 286.7h.1M372.6 282.8l-1.6 1M373 286.4l-.5 .3M373 286.4h.1M373.1 280.5l1.2 2.7-.7-.8-1.1-.3"/>
<path d="M373.6 285.9l-.6 .5M374.4 280.2l-.9 1.7M374.4 280.2h.1M374.5 283.7l-.1 .9M429 281.1l.8 1.6-.1-.3M429.5 281.2v.6M429.5 281.2h.1M429.5 281.8h.1M429.5 281.8l.1 .3M429.6 282.1h.1M429.6 282.1l.1 .3M429.7 282.4h.1"/>
<path d="M430.6 283.7l1.6 .8M431.7 280.8l.1 .9M431.8 280.2h.1M432.7 283.4l1.5 3 .7 .5 .9 .3M432.9 282.6h.1M433.5 284.6h.1M433.8 285.4v.1M433.9 284.6h.1M433.9 284.6l-.1 .8M435.1 282.6l-1.2 .2-1-.2M435.4 284.3l-1.9 .3M435.8 282.5l-1.1 .9"/>
<path d="M435.8 282.5h.1M436.3 282.3l-.5 .2M436.3 282.3h.1M436.5 282h-.1M436.6 282.2l-.3 .1M438.1 282.8l-1.6 1M438.5 286.4l-1.2 .6M438.5 286.4h.1M438.6 280.5l1.2 2.7-.7-.8-1.1-.3M439.2 285.9l-.7 .5M439.9 280.2l-.9 1.7M439.9 280.2h.1"/>
<path d="M440 283.7l-.1 .9"/>
</g>
<!-- layer: 06___PRT_ALL_SURFS -->
<path d="M424.1 221.9l.9 1.4M425.7 224.3l.9 1.4M427.3 226.7l.9 1.5M428.9 229.1l.9 1.5M393.7 252.6l.7 1.8M394.8 255.6l.6 1.8M395.8 258.6l.6 1.8M396.8 261.6l.6 1.8" fill="none" stroke="#939393" stroke-width=".28"/>
<g font-size="9.3">
<text x="107.4" y="51.5">B</text>
<text x="107.4" y="185">B</text>
<text x="343.2" y="191.8">B-B</text>
<text x="141.7" y="371">A-A</text>
</g>
<text font-size="8.3" x="480.5" y="410.8">1981B_103</text>
<g font-size="7.4">
<text x="382.9" y="317.3">NOTE:</text>
<text x="382.9" y="324.9">- DENOTES CRITICAL DIMENSIONS</text>
<text x="385" y="332.5">PERMANET Q.A. RECORDS MUST BE KEPT.</text>
<text x="382.9" y="340.1">- DUAL DIMENSIONS IN BRACKET [0.000]</text>
<text x="387.1" y="347.7">ARE MILLIMETERS</text>
</g>
<text font-size="6.6" x="460.4" y="410.8">C</text>
<g font-size="6.5">
<text x="409.5" y="153.3">[</text>
<text x="433.3" y="153.3">]</text>
<text x="244" y="316.4">[</text>
<text x="267.8" y="316.4">]</text>
<text x="114.3" y="339.7">[</text>
<text x="138.1" y="339.7">]</text>
</g>
<text font-size="5.2" x="474.5" y="381.8">STRIPPER RING</text>
<text font-size="5" fill="#989898" x="457.8" y="364">THE PLASTEK GROUP</text>
<g font-size="4.6">
<text x="361.5" y="55.9">0.8778</text>
<text x="379.5" y="55.9">REF</text>
<text x="361.5" y="60.7">[22.297]</text>
<text x="202.1" y="95.8">1.400</text>
<text x="225.7" y="92.3">1.748</text>
<text x="202.1" y="100.6">[35.56]</text>
<text x="225.7" y="97">[44.40]</text>
<text x="358.4" y="106.1">0.6817</text>
<text x="358.4" y="110.9">[17.314]</text>
<text x="245.2" y="115.4">3.496</text>
<text x="245.2" y="120.1">[88.80]</text>
<text x="201.8" y="133.4">1.400</text>
<text x="201.8" y="138.2">[35.56]</text>
<text x="306" y="149.5">0.06 (2)</text>
<text x="409.4" y="146.7">1.3633</text>
<text x="436.4" y="146.7">-5°/S</text>
<text x="306" y="154.3">[1.6]</text>
<text x="411.2" y="152.7">34.628</text>
<text x="407" y="158.4">HOLD AT BOTTOM</text>
<text x="407.9" y="163.2">OF STRIPPER AND</text>
<text x="415.7" y="167.9">CORE BASE</text>
<text x="352.8" y="171.6">0.260</text>
<text x="424.5" y="172.7">9.2</text>
<text x="352.8" y="176.3">[6.60]</text>
<text x="320" y="191.8">SECTION</text>
<text x="108.5" y="195.8">1.750</text>
<text x="150.8" y="195.8">1.750</text>
<text x="108.5" y="200.5">[44.45]</text>
<text x="150.8" y="200.5">[44.45]</text>
<text x="153.8" y="214.8">2.098</text>
<text x="153.8" y="219.6">[53.29]</text>
<text x="128.8" y="230.8">4.196</text>
<text x="128.8" y="235.6">[106.58]</text>
<text x="32.4" y="256.6">DRILL AND C'BORE</text>
<text x="156.5" y="252.2">MUST MATCH CORE BASE</text>
<text x="156.5" y="257">AND CAVITY BLOCK</text>
<text x="36.7" y="261.4">FOR 5/16 SHCS (4)</text>
<text x="156.5" y="261.8">R2.3289 [59.154]</text>
<text x="246" y="259.1">0.8778</text>
<text x="246" y="263.9">[22.297]</text>
<text x="246" y="268.7">OVERALL</text>
<text x="51.2" y="274.9">0.340</text>
<text x="51.2" y="279.7">[8.64]</text>
<text x="43.4" y="308">0.060 X 45°</text>
<text x="116" y="308">1.146</text>
<text x="244" y="309.8">0.6180</text>
<text x="43.4" y="312.8">[1.52]</text>
<text x="59.7" y="317.5">TYP</text>
<text x="116" y="312.8">[29.11]</text>
<text x="245.8" y="315.8">15.697</text>
<text x="200.5" y="319.2">STAMP P/N</text>
<text x="200.5" y="323.9">1981B.103</text>
<text x="244" y="321.5">10.1</text>
<text x="114.3" y="333">2.2921</text>
<text x="141.2" y="333">-5°/S</text>
<text x="116.1" y="339">58.218</text>
<text x="107.4" y="344.8">HOLD S/O AT BOTTOM</text>
<text x="100.1" y="349.5">ON STRIPPER AND CORE BASE</text>
<text x="130" y="354.3">8.2</text>
<text x="118.5" y="371">SECTION</text>
</g>
<g font-size="4.1">
<text x="412.9" y="360.8">APPROVALS</text>
<text x="514.7" y="386.7">(</text>
<text x="523.8" y="386.7">)</text>
<text x="460.4" y="392.5">1:1</text>
<text x="498.4" y="398.1">5003801</text>
<text x="519.5" y="398.1">44000008</text>
</g>
<g font-size="3.3">
<text x="400.9" y="368.9">K FAULHABER</text>
<text x="439.7" y="368.9">1-9-07</text>
<text x="410.3" y="376">C.Varkey</text>
<text x="437.9" y="376">1-21-07</text>
<text x="410.3" y="383.1">C.Varkey</text>
<text x="437.9" y="383.1">1-21-07</text>
<text x="457.8" y="386.7">(12) CAV CAP GENGHIS (METEOR) 50700</text>
<text x="448.2" y="390.3">-</text>
<text x="444.1" y="404.6">S-7</text>
<text x="410.5" y="411.7">50-52 Rc</text>
<text x="445.6" y="411.7">12</text>
</g>
<text font-size="3.2" x="519.9" y="366.7">PLASTEK</text>
<g font-size="2.8">
<text x="423.5" y="147.3">-0.0000</text>
<text x="424" y="144.8">+0.0002</text>
<text x="425.3" y="153.3">-.000</text>
<text x="425.8" y="150.8">+.005</text>
<text x="258.1" y="307.8">+0.0002</text>
<text x="258.1" y="310.4">-0.0000</text>
<text x="259.9" y="313.9">+.005</text>
<text x="259.9" y="316.4">-.000</text>
<text x="128.4" y="331.1">+0.0002</text>
<text x="128.4" y="333.6">-0.0000</text>
<text x="130.2" y="337.1">+.005</text>
<text x="130.2" y="339.7">-.000</text>
</g>
<g font-size="2.6">
<text x="448.4" y="397.2">-</text>
<text x="247.4" y="404.2">A</text>
<text x="256" y="404.2">5003859</text>
<text x="273.9" y="404.2">02-23-07</text>
<text x="289.6" y="404.2">CONVERTED TO DUAL DIMENSIONS</text>
<text x="339.4" y="404.2">RB</text>
<text x="348.5" y="404.2">CV</text>
<text x="245.1" y="411.1">REV.</text>
<text x="258.4" y="411.1">ECN</text>
<text x="275.7" y="411.1">DATE</text>
<text x="300.3" y="411.1">REVISION RECORD</text>
<text x="338.3" y="411.1">DRN</text>
<text x="346.7" y="411.1">APPR</text>
</g>
<text font-size="2.3" fill="#989898" x="473.1" y="368.7">ERIE, PENNSYLVANIA</text>
<g font-size="2.1">
<text x="401.6" y="364.8">DRAWN</text>
<text x="427" y="364.8">DATE</text>
<text x="525.1" y="362.6">THE</text>
<text x="401.6" y="372">CHECKED</text>
<text x="427" y="372">DATE</text>
<text x="523.5" y="370">GROUP</text>
<text x="452.4" y="376.4">DESCRIPTION</text>
<text x="401.6" y="379.1">APPROVED</text>
<text x="427" y="379.1">DATE</text>
<text x="401.6" y="386.2">REFERENCE NO.</text>
<text x="401.6" y="393.4">FINISH</text>
<text x="452.4" y="392.5">SCALE:</text>
<text x="499.5" y="391.3">ECN NUMBER</text>
<text x="518" y="391.3">CUSTOMER NUMBER</text>
<text x="401.6" y="400.5">MATERIAL</text>
<text x="452.4" y="398.1">SHRINKAGE:</text>
<text x="401.6" y="407.7">HARDNESS</text>
<text x="427" y="407.7">QUANTITY REQUIRED</text>
<text x="460.5" y="402.4">SIZE</text>
<text x="476.2" y="402.4">DRAWING NO.</text>
<text x="531.8" y="402.4">REV.</text>
</g>
</svg>
